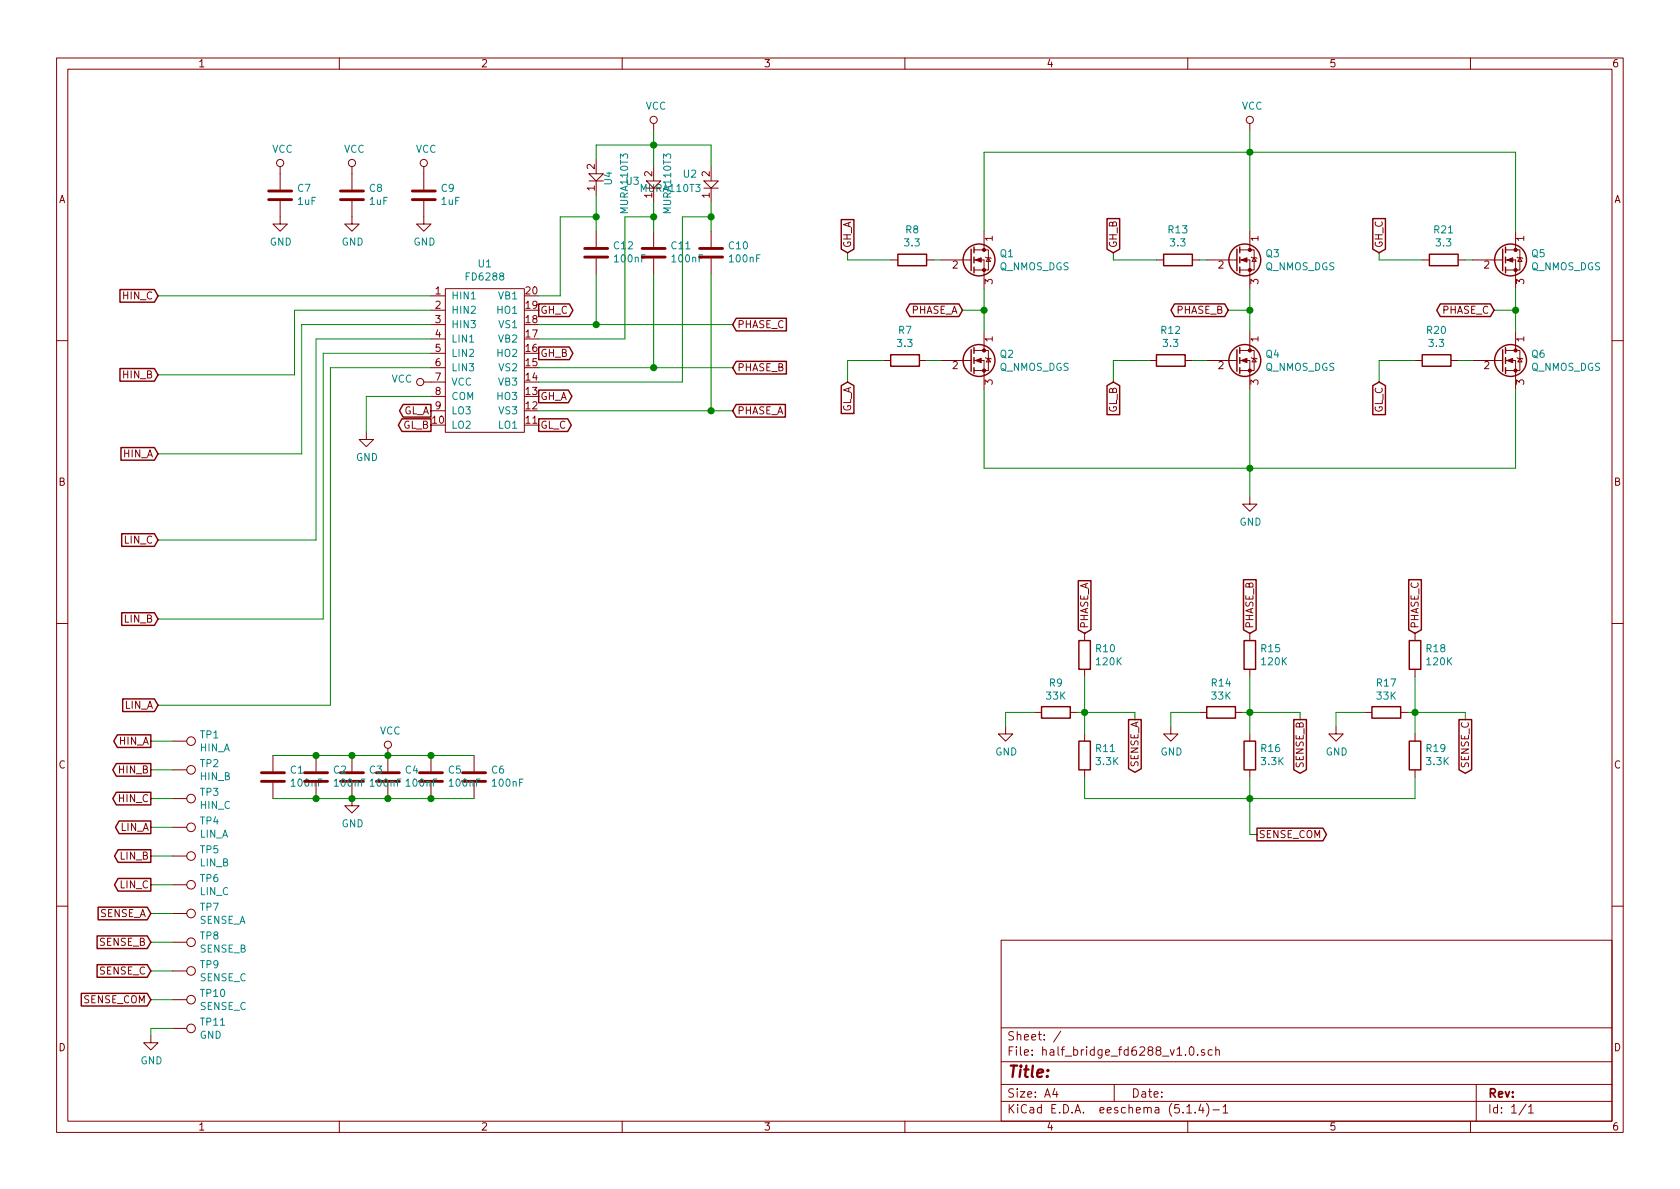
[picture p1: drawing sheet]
<svg xmlns="http://www.w3.org/2000/svg" width="297mm" height="210mm" viewBox="0 0 297 210" stroke-linecap="round" stroke-linejoin="round" font-family="sans-serif">
<g fill="none" stroke="#840000" stroke-width=".18">
<path d="M10 10.3h277v189.9h-277zM12 12.2h273v186.1h-273zM60 10.3v1.9M110 10.3v1.9M160 10.3v1.9M210 10.3v1.9M260 10.3v1.9M49.5 35.6v4h1.3l-1.3 1.3-1.2-1.3h1.2M49.5 29.5v4M62.2 35.6v4h1.3l-1.3 1.3-1.2-1.3h1.2M62.2 29.5v4M74.9 35.6v4h1.3l-1.3 1.3-1.2-1.3h1.2"/>
<path d="M74.9 29.5v4M104.1 30.7h2.6l-1.3 1.3zM104.1 32h2.6M105.4 28.2v2.5M105.4 32v2.5M114.3 32h2.5l-1.2 1.3zM115.6 21.8v1.3M115.6 29.5v2.5M115.6 33.3v2.5M124.5 32h2.5l-1.3 1.3zM124.5 33.3h2.5M125.7 29.5v2.5"/>
<path d="M125.7 33.3v2.5M221 21.8v1.3M76.2 52.3h2.5M76.2 54.9h2.5M76.2 57.4h2.5M76.2 59.9h2.5M78.7 51h14v25.4h-14zM105.4 40.9v2.8M105.4 45.7v2.8M115.6 40.9v2.8M115.6 45.7v2.8M125.7 40.9v2.8"/>
<path d="M125.7 45.7v2.8M157.5 46h1.2M163.8 46h1.3M166.4 46h5M171.5 46h.2M172.2 46h1.8v5M172.2 44.2h1.8M174 44.2h.8v3.5h-2.6M174 40.9v3.3M174 58.7v3.3M174.2 45.5l.2 .1h.7l.2 .1M174.8 45.6l.3 .6h-.7z"/>
<path d="M204.5 46h1.2M210.8 46h1.3M213.4 46h5M218.5 46h.2M219.2 46h1.8v5M219.2 44.2h1.8M221 44.2h.7v3.5h-2.5M221 40.9v3.3M221 58.7v3.3M221.2 45.5l.2 .1h.7l.1 .1M221.7 45.6l.4 .6h-.7zM251.5 46h1.2"/>
<path d="M257.8 46h1.3M260.3 46h5.1M265.5 46h.2M266.2 46h1.8v5M266.2 44.2h1.8M268 44.2h.7v3.5h-2.5M268 40.9v3.3M268 58.7v3.3M268.2 45.5l.2 .1h.7l.1 .1M268.7 45.6l.4 .6h-.7zM10 60.2h2M64.8 76.4v1.3h1.2l-1.2 1.3-1.3-1.3h1.3"/>
<path d="M74.9 67.6h3.8M76.2 62.5h2.5M76.2 65h2.5M76.2 70.1h2.5M76.2 72.6h2.5M156.2 63.7h1.3M162.6 63.7h1.2M166.4 63.7h5M171.5 63.7h.2M172.2 63.7h1.8v5.1M172.2 62h1.8M174 62h.8v3.5h-2.6"/>
<path d="M174.2 63.2l.2 .2h.7l.2 .1M174.8 63.4l.3 .6h-.7zM203.2 63.7h1.3M209.5 63.7h1.3M213.4 63.7h5M218.5 63.7h.2M219.2 63.7h1.8v5.1M219.2 62h1.8M221 62h.7v3.5h-2.5M221.2 63.2l.2 .2h.7l.1 .1M221.7 63.4l.4 .6h-.7zM250.2 63.7h1.3"/>
<path d="M256.5 63.7h1.3M260.3 63.7h5.1M265.5 63.7h.2M266.2 63.7h1.8v5.1M266.2 62h1.8M268 62h.7v3.5h-2.5M268.2 63.2l.2 .2h.7l.1 .1M268.7 63.4l.4 .6h-.7zM285 60.2h2M221 87.9v1.2h1.2l-1.2 1.3-1.3-1.3h1.3M10 110.3h2M191.8 112v1.3"/>
<path d="M191.8 118.4v1.2M221 112v1.3M221 118.4v1.2M250.2 112v1.3M250.2 118.4v1.2M285 110.3h2M30.5 131.1h2.5M30.5 136.1h2.5M48.3 133.6v2.8M48.3 138.4v2.8M55.9 133.6v2.8M55.9 138.4v2.8"/>
<path d="M62.2 138.4v4.1h1.3l-1.3 1.3-1.2-1.3h1.2M62.2 133.6v2.8M68.6 132.3v4.1M68.6 138.4v2.8M76.2 133.6v2.8M76.2 138.4v2.8M83.8 133.6v2.8M83.8 138.4v2.8M177.8 128.5v1.3h1.3l-1.3 1.3-1.3-1.3h1.3M182.9 126h1.2M189.2 126h1.3M191.8 129.8v1.3"/>
<path d="M191.8 136.1v1.3M207 128.5v1.3h1.3l-1.3 1.3-1.3-1.3h1.3M212.1 126h1.3M218.4 126h1.3M221 129.8v1.3M221 136.1v1.3M236.2 128.5v1.3h1.3l-1.3 1.3-1.3-1.3h1.3M241.3 126h1.3M247.6 126h1.3M250.2 129.8v1.3M250.2 136.1v1.3M30.5 141.2h2.5"/>
<path d="M30.5 146.3h2.5M30.5 151.4h2.5M30.5 156.5h2.5M10 160.2h2M30.5 176.8h2.5M30.5 171.7h2.5M30.5 166.6h2.5M30.5 161.5h2.5M177 166.3h108v32h-108zM285 160.2h2M26.7 183.1v1.3h1.2l-1.2 1.3-1.3-1.3h1.3M30.5 181.9h2.5"/>
<path d="M60 198.3v1.9M110 198.3v1.9M160 198.3v1.9M177 194.8h108M177 191.8h108M177 187.8h108M177 181.8h108M186.5 192.5l-.4 1h1M186.8 193v1M187.6 182.3l-1.3 2M197 191.8v3M209.8 195.8l.5-.5v1.5"/>
<path d="M209.8 196.8h.9M210 198.3v1.9M210.5 185.2l.2-.1a.94 .94 0 0 1 0 1.5h-.1a1 1 0 0 1-.1-1.4zM211.3 196.7v.1M211.8 186.5v.1M212.3 195.2l-.3 1.1h.9M212.7 195.8v1M213 185.7l-.4-.1-.2 .2 .1 .2 .5 .2v.3h-.6M213.3 195.1a1.71 1.71 0 0 1 0 2.3M214.3 185.7l-.4-.1-.3 .3 .1 .6 .2 .1 .4-.1M214.5 196.3h1.1M215 185.7l.2-.1 .3 .1 .1 .9"/>
<path d="M215 185.1v1.5M216.3 195.8l.4-.5v1.5M216.3 196.8h.8M260 198.3v1.9M261 191.8v6.5M269.8 195.2l-1.2 2M270.3 195.8l.4-.5v1.5M270.3 196.8h.8"/>
<circle cx="49.5" cy="28.8" r=".63"/>
<circle cx="62.2" cy="28.8" r=".63"/>
<circle cx="74.9" cy="28.8" r=".63"/>
<circle cx="115.6" cy="21.2" r=".63"/>
<circle cx="221" cy="21.2" r=".63"/>
<circle cx="74.3" cy="67.6" r=".63"/>
<circle cx="33.8" cy="136.1" r=".76"/>
<circle cx="33.8" cy="131.1" r=".76"/>
<circle cx="68.6" cy="131.7" r=".63"/>
<circle cx="33.8" cy="151.4" r=".76"/>
<circle cx="33.8" cy="146.3" r=".76"/>
<circle cx="33.8" cy="141.2" r=".76"/>
<circle cx="33.8" cy="156.5" r=".76"/>
<circle cx="33.8" cy="171.7" r=".76"/>
<circle cx="33.8" cy="166.6" r=".76"/>
<circle cx="33.8" cy="161.5" r=".76"/>
<circle cx="33.8" cy="176.8" r=".76"/>
<circle cx="33.8" cy="181.9" r=".76"/>
</g>
<g fill="none" stroke="#840000" stroke-width=".51">
<path d="M47.5 33.8h4.1M47.5 35.3h4.1M60.2 33.8h4.1M60.2 35.3h4.1M72.9 33.8h4.1M72.9 35.3h4.1M103.4 43.9h4M103.4 45.5h4M113.5 43.9h4.1M113.5 45.5h4.1M123.7 43.9h4.1M123.7 45.5h4.1"/>
<path d="M46.2 136.6h4.1M46.2 138.2h4.1M53.8 136.6h4.1M53.8 138.2h4.1M60.2 136.6h4.1M60.2 138.2h4.1M66.5 136.6h4.1M66.5 138.2h4.1M74.2 136.6h4M74.2 138.2h4M81.8 136.6h4.1M81.8 138.2h4.1"/>
</g>
<g fill="none" stroke="#840000" stroke-width=".25">
<path d="M148.7 38.8h2.3v5.3l-1.1 .6-1.2-.6zM195.7 38.7h2.3v5.4l-1.2 .6-1.1-.6zM242.7 38.7h2.3v5.4l-1.2 .6-1.1-.6zM21.2 51.2h6.1l.6 1.1-.6 1.1h-6.1zM95.2 53.7h5.5l.6 1.2-.6 1.1h-5.5zM130.2 56.3h8.8v2.2h-8.8l-.7-1.1zM158.7 45h5.1v2h-5.1zM160.9 53.7h8.6l.7 1.2-.7 1.1h-8.6l-.7-1.1zM171.7 44.1v3.8M172.2 43.7v1M172.2 45.5v1M172.2 47.2v1.1"/>
<path d="M205.7 45h5.1v2h-5.1zM207.7 53.7h8.8l.7 1.2-.7 1.1h-8.8l-.7-1.1zM218.7 44.1v3.8M219.2 43.7v1M219.2 45.5v1M219.2 47.2v1.1M252.7 45h5.1v2h-5.1zM254.7 53.7h8.8l.7 1.2-.7 1.1h-8.8l-.7-1.1zM265.7 44.1v3.8M266.2 43.7v1M266.2 45.5v1M266.2 47.2v1.1"/>
<path d="M21.2 65.2h6.1l.6 1.1-.6 1.1h-6.1zM21.4 79.1h5.9l.6 1.2-.6 1.1h-5.9zM71.1 74.1h5.1v2.2h-5.1l-.7-1.1zM71.3 71.5h4.9v2.3h-4.9l-.7-1.2zM95.2 61.4h5.5l.6 1.1-.6 1.1h-5.5zM95.2 74.1h5.2l.6 1.1-.6 1.1h-5.2zM95.2 69h5.3l.6 1.1-.6 1.1h-5.3zM130.2 71.5h8.7v2.3h-8.7l-.7-1.2zM130.2 63.9h8.8v2.2h-8.8l-.7-1.1zM148.7 68.2l1.2-.6 1.1 .6v4.9h-2.3zM157.5 62.7h5.1v2.1h-5.1zM171.7 61.8v3.9"/>
<path d="M172.2 61.5v1M172.2 63.2v1.1M172.2 65v1M195.7 68.2l1.1-.6 1.2 .6v5.1h-2.3zM204.5 62.7h5v2.1h-5zM218.7 61.8v3.9M219.2 61.5v1M219.2 63.2v1.1M219.2 65v1M242.7 68.2l1.1-.6 1.2 .6v5.1h-2.3zM251.5 62.7h5v2.1h-5zM265.7 61.8v3.9"/>
<path d="M266.2 61.5v1M266.2 63.2v1.1M266.2 65v1M21.5 94.4h5.8l.6 1.1-.6 1.1h-5.8zM21.5 108.4h5.8l.6 1.1-.6 1.1h-5.8zM190.7 102.7h2.2v8.7l-1.1 .6-1.1-.6zM190.8 113.3h2v5.1h-2zM219.9 102.5h2.2v8.9l-1.1 .6-1.1-.6zM220 113.3h2v5.1h-2zM249.1 102.5h2.2v8.9l-1.1 .6-1.1-.6zM249.2 113.3h2v5.1h-2zM20.6 135h6.1v2.3h-6.1l-.7-1.2z"/>
<path d="M20.8 129.9h5.9v2.3h-5.9l-.7-1.1zM21.7 123.6h5.6l.6 1.1-.6 1.1h-5.6zM184.1 125h5.1v2h-5.1zM190.8 131.1h2v5h-2zM199.5 127.2h2.3v8.7l-1.1 .7-1.2-.7zM213.4 125h5v2h-5zM220 131.1h2v5h-2zM228.8 127.2h2.2v8.9l-1.1 .6-1.1-.6zM242.6 125h5v2h-5zM249.2 131.1h2v5h-2zM258 127.2h2.2v8.9l-1.1 .6-1.1-.6zM20.6 140.1h6.1v2.2h-6.1l-.7-1.1z"/>
<path d="M20.9 150.3h5.8v2.2h-5.8l-.7-1.1zM20.9 155.3h5.8v2.3h-5.8l-.7-1.1zM21.1 145.2h5.6v2.2h-5.6l-.7-1.1zM222.2 146.5h11.7l.6 1.1-.6 1.1h-11.7zM14.4 175.7h11.6l.7 1.1-.7 1.1h-11.6zM17.2 165.5h8.8l.7 1.1-.7 1.1h-8.8zM17.2 170.6h8.8l.7 1.1-.7 1.1h-8.8zM17.3 160.4h8.7l.7 1.1-.7 1.2h-8.7z"/>
<circle cx="173.1" cy="46" r="2.82"/>
<circle cx="220.1" cy="46" r="2.82"/>
<circle cx="267.1" cy="46" r="2.82"/>
<circle cx="173.1" cy="63.7" r="2.82"/>
<circle cx="220.1" cy="63.7" r="2.82"/>
<circle cx="267.1" cy="63.7" r="2.82"/>
</g>
<g fill="#840000" stroke="#840000" stroke-width=".18">
<path d="M266.4 46l1.1-.4v.7z"/>
<path d="M172.5 63.7l1-.3v.7z"/>
<path d="M172.5 46l1-.4v.7z"/>
<path d="M266.4 63.7l1.1-.3v.7z"/>
<path d="M219.5 46l1-.4v.7z"/>
<path d="M219.5 63.7l1-.3v.7z"/>
<circle cx="268" cy="47.7" r=".28"/>
<circle cx="268" cy="44.2" r=".28"/>
<circle cx="174" cy="65.5" r=".28"/>
<circle cx="174" cy="62" r=".28"/>
<circle cx="174" cy="47.7" r=".28"/>
<circle cx="174" cy="44.2" r=".28"/>
<circle cx="268" cy="65.5" r=".28"/>
<circle cx="268" cy="62" r=".28"/>
<circle cx="221" cy="47.7" r=".28"/>
<circle cx="221" cy="44.2" r=".28"/>
<circle cx="221" cy="65.5" r=".28"/>
<circle cx="221" cy="62" r=".28"/>
</g>
<g fill="none" stroke="#008400" stroke-width=".18">
<path d="M105.4 28.2v-2.6h20.3v3.9M105.4 38.3h-6.3v14h-3.9M105.4 34.5v6.4M115.6 23.1v6.4M115.6 35.8v5.1M115.6 38.3h-5.1v21.6h-15.3M125.7 35.8v5.1M125.7 38.3h-5.1v29.3h-25.4M221 23.1v17.8M27.9 52.3h48.3M76.2 54.9h-24.1v11.4h-24.2M76.2 57.4h-22.9v22.9h-25.4"/>
<path d="M76.2 59.9h-20.3v35.6h-28M95.2 57.4h34.3M105.4 48.5v8.9M115.6 48.5v16.5M125.7 48.5v24.1M149.9 44.7v1.3h7.6M165.1 46h1.3M170.2 54.9h3.8M174 40.9v-14h94v14M174 51v7.7M196.8 44.7v1.3h7.7M212.1 46h1.3"/>
<path d="M217.2 54.9h3.8M221 51v7.7M243.8 44.7v1.3h7.7M259.1 46h1.2M264.2 54.9h3.8M268 51v7.7M76.2 62.5h-19.1v47h-29.2M76.2 65h-17.8v59.7h-30.5M76.2 70.1h-11.4v6.3M95.2 72.6h34.3M95.2 65h34.3M156.2 63.7h-6.3v3.9"/>
<path d="M163.8 63.7h2.6M174 68.8v14h94v-14M203.2 63.7h-6.4v3.9M210.8 63.7h2.6M221 68.8v19.1M250.2 63.7h-6.4v3.9M257.8 63.7h2.5M191.8 119.6v10.2M221 119.6v10.2M250.2 119.6v10.2M26.7 131.1h3.8M26.7 136.1h3.8"/>
<path d="M48.3 133.6h35.5M182.9 126h-5.1v2.5M190.5 126h10.2v1.2M191.8 137.4v3.8h58.4v-3.8M212.1 126h-5.1v2.5M219.7 126h10.2v1.2M221 137.4v10.2h1.2M241.3 126h-5.1v2.5M248.9 126h10.2v1.2M26.7 141.2h3.8M26.7 146.3h3.8M26.7 151.4h3.8"/>
<path d="M26.7 156.5h3.8M48.3 141.2h35.5M26.7 161.5h3.8M26.7 166.6h3.8M26.7 171.7h3.8M26.7 176.8h3.8M30.5 181.9h-3.8v1.2"/>
</g>
<g fill="#008400" stroke="#008400" stroke-width=".25">
<circle cx="76.2" cy="141.2" r=".51"/>
<circle cx="125.7" cy="72.6" r=".51"/>
<circle cx="68.6" cy="141.2" r=".51"/>
<circle cx="221" cy="141.2" r=".51"/>
<circle cx="62.2" cy="141.2" r=".51"/>
<circle cx="221" cy="82.8" r=".51"/>
<circle cx="55.9" cy="141.2" r=".51"/>
<circle cx="115.6" cy="65" r=".51"/>
<circle cx="221" cy="26.9" r=".51"/>
<circle cx="76.2" cy="133.6" r=".51"/>
<circle cx="191.8" cy="126" r=".51"/>
<circle cx="68.6" cy="133.6" r=".51"/>
<circle cx="62.2" cy="133.6" r=".51"/>
<circle cx="105.4" cy="57.4" r=".51"/>
<circle cx="55.9" cy="133.6" r=".51"/>
<circle cx="250.2" cy="126" r=".51"/>
<circle cx="174" cy="54.9" r=".51"/>
<circle cx="221" cy="126" r=".51"/>
<circle cx="105.4" cy="38.3" r=".51"/>
<circle cx="221" cy="54.9" r=".51"/>
<circle cx="115.6" cy="25.6" r=".51"/>
<circle cx="115.6" cy="38.3" r=".51"/>
<circle cx="125.7" cy="38.3" r=".51"/>
<circle cx="268" cy="54.9" r=".51"/>
</g>
<text font-size="2.8" fill="#840000" x="178" y="190.5">Title:</text>
<g font-size="2.1" fill="#840000">
<text x="178" y="184">Sheet: /</text>
<text x="178" y="186.7">File: half_bridge_fd6288_v1.0.sch</text>
<text x="178" y="196.9">KiCad E.D.A. eeschema (5.1.4)-1</text>
<text x="178" y="194.1">Size: A4</text>
<text x="200" y="194.1">Date:</text>
<text x="263" y="194.1">Rev:</text>
<text x="263" y="196.9">Id: 1/1</text>
</g>
<g font-size="1.8" fill="#840000">
<text x="35" y="11.9">1</text>
<text x="85" y="11.9">2</text>
<text x="135" y="11.9">3</text>
<text x="185" y="11.9">4</text>
<text x="235" y="11.9">5</text>
<text x="285" y="11.9">6</text>
<text x="105.2" y="29.9" transform="rotate(-90 105.2 29.9)">2</text>
<text x="10.4" y="35.9">A</text>
<text x="105.2" y="33.8" transform="rotate(-90 105.2 33.8)">1</text>
<text x="113.4" y="34">MURA110T3</text>
<text x="115.3" y="35" transform="rotate(-90 115.3 35)">1</text>
<text x="115.3" y="31.2" transform="rotate(-90 115.3 31.2)">2</text>
<text x="125.5" y="35" transform="rotate(-90 125.5 35)">1</text>
<text x="125.5" y="31.2" transform="rotate(-90 125.5 31.2)">2</text>
<text x="285.4" y="35.9">A</text>
<text x="150.5" y="43.9" transform="rotate(-90 150.5 43.9)">GH_A</text>
<text x="168.4" y="47.5">2</text>
<text x="175.5" y="42.6" transform="rotate(-90 175.5 42.6)">1</text>
<text x="197.5" y="43.9" transform="rotate(-90 197.5 43.9)">GH_B</text>
<text x="215.4" y="47.5">2</text>
<text x="222.5" y="42.6" transform="rotate(-90 222.5 42.6)">1</text>
<text x="244.5" y="43.9" transform="rotate(-90 244.5 43.9)">GH_C</text>
<text x="262.4" y="47.5">2</text>
<text x="269.5" y="42.6" transform="rotate(-90 269.5 42.6)">1</text>
<text x="21.8" y="53">HIN_C</text>
<text x="77" y="52.1">1</text>
<text x="93" y="52.1">20</text>
<text x="175.5" y="50.3" transform="rotate(-90 175.5 50.3)">3</text>
<text x="222.5" y="50.3" transform="rotate(-90 222.5 50.3)">3</text>
<text x="269.5" y="50.3" transform="rotate(-90 269.5 50.3)">3</text>
<text x="77" y="54.6">2</text>
<text x="77" y="57.1">3</text>
<text x="77" y="59.7">4</text>
<text x="93" y="59.7">17</text>
<text x="93" y="57.1">18</text>
<text x="93" y="54.6">19</text>
<text x="95.5" y="55.5">GH_C</text>
<text x="130.3" y="58">PHASE_C</text>
<text x="161" y="55.5">PHASE_A</text>
<text x="208" y="55.5">PHASE_B</text>
<text x="255" y="55.5">PHASE_C</text>
<text x="77" y="62.2">5</text>
<text x="77" y="64.8">6</text>
<text x="93" y="64.8">15</text>
<text x="93" y="62.2">16</text>
<text x="95.5" y="63.1">GH_B</text>
<text x="130.3" y="65.7">PHASE_B</text>
<text x="168.4" y="65.3">2</text>
<text x="175.5" y="60.4" transform="rotate(-90 175.5 60.4)">1</text>
<text x="215.4" y="65.3">2</text>
<text x="222.5" y="60.4" transform="rotate(-90 222.5 60.4)">1</text>
<text x="262.4" y="65.3">2</text>
<text x="269.5" y="60.4" transform="rotate(-90 269.5 60.4)">1</text>
<text x="21.8" y="66.9">HIN_B</text>
<text x="77" y="67.3">7</text>
<text x="77" y="69.8">8</text>
<text x="93" y="69.8">13</text>
<text x="93" y="67.3">14</text>
<text x="95.5" y="70.7">GH_A</text>
<text x="175.5" y="68" transform="rotate(-90 175.5 68)">3</text>
<text x="222.5" y="68" transform="rotate(-90 222.5 68)">3</text>
<text x="269.5" y="68" transform="rotate(-90 269.5 68)">3</text>
<text x="71.2" y="73.3">GL_A</text>
<text x="71.2" y="75.8">GL_B</text>
<text x="76.5" y="74.9">10</text>
<text x="77" y="72.4">9</text>
<text x="93" y="74.9">11</text>
<text x="93" y="72.4">12</text>
<text x="95.5" y="75.8">GL_C</text>
<text x="130.3" y="73.3">PHASE_A</text>
<text x="150.5" y="73.1" transform="rotate(-90 150.5 73.1)">GL_A</text>
<text x="197.5" y="73.1" transform="rotate(-90 197.5 73.1)">GL_B</text>
<text x="244.5" y="73.1" transform="rotate(-90 244.5 73.1)">GL_C</text>
<text x="21.8" y="80.9">HIN_A</text>
<text x="10.4" y="85.9">B</text>
<text x="285.4" y="85.9">B</text>
<text x="22" y="96.1">LIN_C</text>
<text x="22" y="110.1">LIN_B</text>
<text x="192.4" y="111.2" transform="rotate(-90 192.4 111.2)">PHASE_A</text>
<text x="221.6" y="111.2" transform="rotate(-90 221.6 111.2)">PHASE_B</text>
<text x="250.8" y="111.2" transform="rotate(-90 250.8 111.2)">PHASE_C</text>
<text x="22" y="125.3">LIN_A</text>
<text x="21.1" y="131.7">HIN_A</text>
<text x="10.4" y="135.9">C</text>
<text x="21.1" y="136.8">HIN_B</text>
<text x="201.3" y="135.8" transform="rotate(-90 201.3 135.8)">SENSE_A</text>
<text x="230.5" y="135.8" transform="rotate(-90 230.5 135.8)">SENSE_B</text>
<text x="259.7" y="135.8" transform="rotate(-90 259.7 135.8)">SENSE_C</text>
<text x="285.4" y="135.9">C</text>
<text x="21.1" y="141.9">HIN_C</text>
<text x="21.3" y="146.9">LIN_A</text>
<text x="222.5" y="148.2">SENSE_COM</text>
<text x="21.3" y="152">LIN_B</text>
<text x="21.3" y="157.1">LIN_C</text>
<text x="17.6" y="167.3">SENSE_B</text>
<text x="17.6" y="162.2">SENSE_A</text>
<text x="17.6" y="172.3">SENSE_C</text>
<text x="14.8" y="177.4">SENSE_COM</text>
<text x="10.4" y="185.9">D</text>
<text x="285.4" y="185.9">D</text>
<text x="35" y="199.9">1</text>
<text x="85" y="199.9">2</text>
<text x="135" y="199.9">3</text>
<text x="185" y="199.9">4</text>
<text x="235" y="199.9">5</text>
<text x="285" y="199.9">6</text>
</g>
<g font-size="1.8" fill="#008484">
<text x="114.1" y="19.4">VCC</text>
<text x="219.6" y="19.4">VCC</text>
<text x="48.1" y="27">VCC</text>
<text x="60.8" y="27">VCC</text>
<text x="73.5" y="27">VCC</text>
<text x="52.7" y="33.9">C7</text>
<text x="65.4" y="33.9">C8</text>
<text x="78.1" y="33.9">C9</text>
<text x="108.2" y="32.7" transform="rotate(-90 108.2 32.7)">U4</text>
<text x="110.7" y="32.7">U3</text>
<text x="120.9" y="31.4">U2</text>
<text x="52.7" y="36.2">1uF</text>
<text x="65.4" y="36.2">1uF</text>
<text x="78.1" y="36.2">1uF</text>
<text x="111" y="37.6" transform="rotate(-90 111 37.6)">MURA110T3</text>
<text x="118.7" y="37.6" transform="rotate(-90 118.7 37.6)">MURA110T3</text>
<text x="160.2" y="41.3">R8</text>
<text x="206.6" y="41.3">R13</text>
<text x="253.6" y="41.3">R21</text>
<text x="47.7" y="43.4">GND</text>
<text x="60.4" y="43.4">GND</text>
<text x="73.1" y="43.4">GND</text>
<text x="84.6" y="47.3">U1</text>
<text x="108.6" y="44.1">C12</text>
<text x="108.8" y="46.4">100nF</text>
<text x="118.8" y="44.1">C11</text>
<text x="118.9" y="46.4">100nF</text>
<text x="128.9" y="44.1">C10</text>
<text x="129.1" y="46.4">100nF</text>
<text x="160" y="43.6">3.3</text>
<text x="176.7" y="47.8">Q_NMOS_DGS</text>
<text x="176.9" y="45.5">Q1</text>
<text x="207" y="43.6">3.3</text>
<text x="223.7" y="47.8">Q_NMOS_DGS</text>
<text x="223.9" y="45.5">Q3</text>
<text x="254" y="43.6">3.3</text>
<text x="270.7" y="47.8">Q_NMOS_DGS</text>
<text x="270.8" y="45.5">Q5</text>
<text x="79.8" y="53">HIN1</text>
<text x="82.6" y="49.6">FD6288</text>
<text x="88.3" y="53">VB1</text>
<text x="79.8" y="55.5">HIN2</text>
<text x="79.8" y="58">HIN3</text>
<text x="88.1" y="55.5">HO1</text>
<text x="88.3" y="58">VS1</text>
<text x="158.9" y="59">R7</text>
<text x="205.4" y="59">R12</text>
<text x="252.3" y="59">R20</text>
<text x="79.8" y="60.6">LIN1</text>
<text x="79.8" y="63.1">LIN2</text>
<text x="79.8" y="65.7">LIN3</text>
<text x="88.1" y="63.1">HO2</text>
<text x="88.3" y="60.6">VB2</text>
<text x="88.3" y="65.7">VS2</text>
<text x="158.8" y="61.4">3.3</text>
<text x="176.7" y="65.6">Q_NMOS_DGS</text>
<text x="176.9" y="63.3">Q2</text>
<text x="205.8" y="61.4">3.3</text>
<text x="223.7" y="65.6">Q_NMOS_DGS</text>
<text x="223.9" y="63.3">Q4</text>
<text x="252.8" y="61.4">3.3</text>
<text x="270.7" y="65.6">Q_NMOS_DGS</text>
<text x="270.8" y="63.3">Q6</text>
<text x="69.2" y="67.7">VCC</text>
<text x="79.8" y="68.2">VCC</text>
<text x="79.8" y="70.7">COM</text>
<text x="88.1" y="70.7">HO3</text>
<text x="88.3" y="68.2">VB3</text>
<text x="79.8" y="75.8">LO2</text>
<text x="79.8" y="73.3">LO3</text>
<text x="88.3" y="75.8">LO1</text>
<text x="88.3" y="73.3">VS3</text>
<text x="62.9" y="81.5">GND</text>
<text x="219.2" y="93">GND</text>
<text x="193.8" y="115.3">R10</text>
<text x="194" y="117.6">120K</text>
<text x="223" y="115.3">R15</text>
<text x="223.2" y="117.6">120K</text>
<text x="252.2" y="115.3">R18</text>
<text x="252.4" y="117.6">120K</text>
<text x="185.1" y="123.7">33K</text>
<text x="185.6" y="121.4">R9</text>
<text x="214.3" y="121.4">R14</text>
<text x="214.3" y="123.7">33K</text>
<text x="243.5" y="121.4">R17</text>
<text x="243.5" y="123.7">33K</text>
<text x="35.4" y="130.6">TP1</text>
<text x="67.2" y="129.9">VCC</text>
<text x="35.4" y="132.9">HIN_A</text>
<text x="35.4" y="135.7">TP2</text>
<text x="35.4" y="138">HIN_B</text>
<text x="51.4" y="136.8">C1</text>
<text x="59" y="136.8">C2</text>
<text x="65.4" y="136.8">C3</text>
<text x="71.7" y="136.8">C4</text>
<text x="79.3" y="136.8">C5</text>
<text x="86.9" y="136.8">C6</text>
<text x="176" y="133.6">GND</text>
<text x="193.8" y="133">R11</text>
<text x="193.9" y="135.3">3.3K</text>
<text x="205.2" y="133.6">GND</text>
<text x="223" y="133">R16</text>
<text x="223.1" y="135.3">3.3K</text>
<text x="234.4" y="133.6">GND</text>
<text x="252.2" y="133">R19</text>
<text x="252.3" y="135.3">3.3K</text>
<text x="35.4" y="140.7">TP3</text>
<text x="35.4" y="143">HIN_C</text>
<text x="51.6" y="139.1">100nF</text>
<text x="59.3" y="139.1">100nF</text>
<text x="65.6" y="139.1">100nF</text>
<text x="72" y="139.1">100nF</text>
<text x="79.6" y="139.1">100nF</text>
<text x="87.2" y="139.1">100nF</text>
<text x="35.3" y="148.1">LIN_A</text>
<text x="35.4" y="145.8">TP4</text>
<text x="60.4" y="146.3">GND</text>
<text x="35.4" y="153.2">LIN_B</text>
<text x="35.4" y="150.9">TP5</text>
<text x="35.4" y="156">TP6</text>
<text x="35.4" y="158.3">LIN_C</text>
<text x="35.4" y="161.1">TP7</text>
<text x="35.3" y="163.4">SENSE_A</text>
<text x="35.4" y="166.1">TP8</text>
<text x="35.4" y="173.5">SENSE_C</text>
<text x="35.4" y="168.4">SENSE_B</text>
<text x="35.4" y="171.2">TP9</text>
<text x="35.4" y="178.6">SENSE_C</text>
<text x="35.5" y="176.3">TP10</text>
<text x="35.3" y="183.7">GND</text>
<text x="35.5" y="181.4">TP11</text>
<text x="24.8" y="188.2">GND</text>
</g>
</svg>
